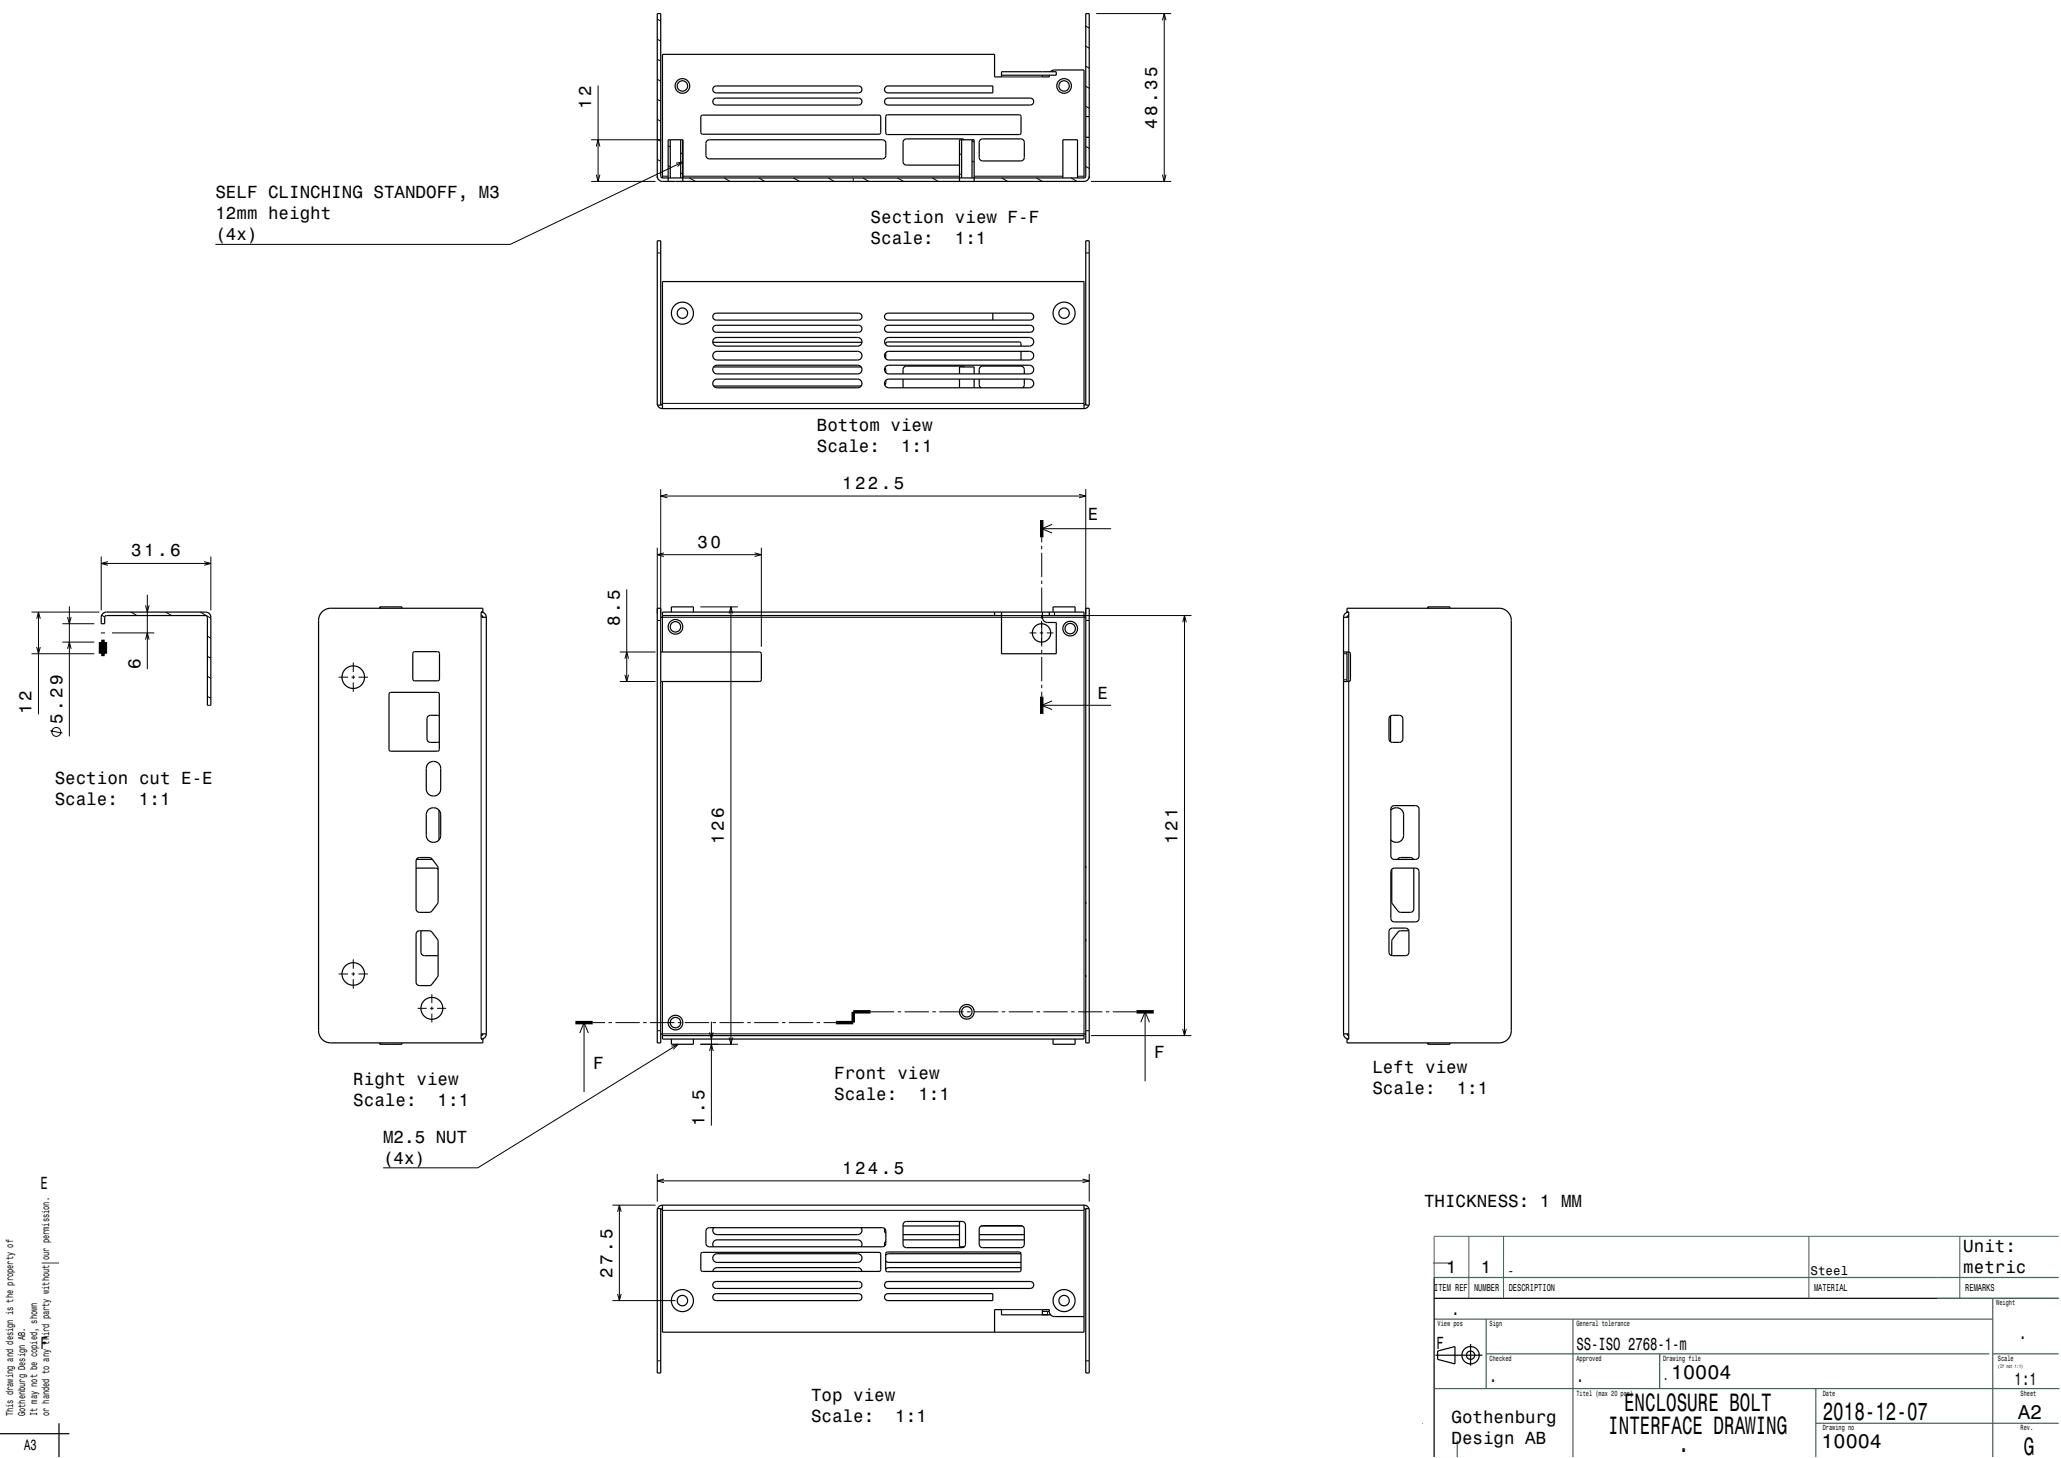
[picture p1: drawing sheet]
<svg xmlns="http://www.w3.org/2000/svg" width="594mm" height="420mm" viewBox="0 0 594 420" stroke-linecap="round" stroke-linejoin="round" font-family="sans-serif">
<path d="M29.2 185h1v3.3h-1z" fill="none" stroke="#000" stroke-width="1.4" stroke-linecap="butt"/>
<g fill="none" stroke="#000" stroke-width=".29">
<path d="M189.4 11.3l1 .6M189.4 17l1 .6M189.4 5.5l1 .6M312.9 7.5l1 .6M312.9 13.3l1 .6M312.9 19.1l1 .5M315.9 3.9h21.6M335 5.8l.5-1.9 .6 1.9M335.5 3.9v48.4M172.4 24.6v27.7M189.4 28.6l1 .6M189.4 22.8l1 .6"/>
<path d="M189.4 34.4l1 .5M288.6 22.2h11.8M312.9 24.8l1 .6M312.9 30.6l1 .6M170.4 52.3h18.5M170.4 40.3h20.2M171.9 50.3l.5 2 .5-2M171.9 42.2l.5-1.9 .5 1.9M189.4 40.1l1 .6M189.4 45.9l1 .6M190.9 50.8h1.7M192.6 42l.6 .3"/>
<path d="M192.6 47.7l.6 .4M194.8 47l2-.3-1.5 1.3M196.2 44l.6 .4M196.2 49.8l.6 .4M196.8 46.7l-49.7 23.7h-85M196.8 50.8h79.7M198.7 51.3l1.7 1M208.7 51.3l1.7 1M218.7 51.3l1.7 1M228.7 51.3l1.7 1M238.7 51.3l1.7 1M245.9 51.3v1"/>
<path d="M248.7 51.3l1.7 1M258.7 51.3l1.7 1M268.7 51.3l1.7 1M276.5 44.2l.6 .4M276.5 50l.6 .4M280.1 40.6l.7 .3M280.1 46.3l.7 .4M280.8 50.8h25.5M288.7 51.3l1.7 1M298.7 51.3l1.7 1M308.7 51.3l1.7 1M310.5 50.8h1.9"/>
<path d="M312.9 42.2l1 .5M312.9 47.9l1 .6M314.4 52.3h23.1M335 50.3l.5 2 .6-2M189.4 72.9h1M312.9 72.9h1M190.9 116.2h121.5M189.4 157.8v18.9M189.4 159.8h30M190.4 140.9v35.8M190.4 142.9h122.5M191.4 159.3l-2 .5 2 .5"/>
<path d="M192.4 142.4l-2 .5 2 .5M217.5 159.3l1.9 .5-1.9 .5M219.4 157.8v28.5M300.2 154.8v1.4M300.2 157.2v1M300.2 159.2v7M300.2 152.3h20M303.2 151.1l-3 1.2 3 1.2M311 142.4l1.9 .5-1.9 .5M312.9 140.9v35.8M9.1 176.3h19.6M10.6 178.3l.5-2 .5 2"/>
<path d="M11.1 176.3v29.5M18 179.7h9.2M19.5 177.7l.5 2 .5-2M20 174.7v37.4M29.2 160.3v15.5M29.2 162.3h31.6M29.3 177.2l.9 .5M31.1 161.8l-1.9 .5 1.9 .5M37.7 176.3l1.8 1M41.9 174.4l.6 1.9 .5-1.9M42.5 171.3v21.5M47.7 176.3l1.8 1"/>
<path d="M57.7 176.3l3.1 1.8M58.8 161.8l2 .5-2 .5M60.8 160.3v15.5M138.7 177.8v120M180.6 169.8v26.5M189.4 178.7h1M201.9 174.8h10.8M210.1 176.8l.6-2 .5 2M210.7 174.8v126M288.6 177.3h54.8M300.2 178.9v1.9M300.2 167.2v1"/>
<path d="M300.2 169.2v7M300.2 177.2v1M300.2 179.2v7M303.9 176.3v1M312.9 178.7h1M340.9 179.3l.5-2 .5 2M341.4 177.3v121M388.7 177.8v120M9.1 188.3h18.1M10.6 186.4l.5 1.9 .5-1.9M18 185h9.2M19.5 186.9l.5-1.9 .5 1.9"/>
<path d="M29.1 182.3h1.2M32.3 182.3h12.2M41.9 184.3l.6-2 .5 2M59.8 183.3l1 .6M59.8 189l1 .6M59.8 194.8l1 .6M97.6 195.1h2.7M101.3 195.1h1M101.8 190.8v2.8M101.8 194.6v1M101.8 196.6v2.7M103.3 195.1h2.7"/>
<path d="M178.6 196.3h10.3M178.6 187.8h10.3M180.1 189.8l.5-2 .5 2M180.1 194.4l.5 1.9 .5-1.9M190.9 187.8v-10h121.5v120h-121.5v-101.5M296.7 182.3h2M299.7 182.3h1M300.2 181.8v1M300.2 183.8v2M300.2 187.2v1M300.2 189.2v7M300.2 197.2v1"/>
<path d="M300.2 199.2v1.5M301.7 182.3h1.9M387.2 188.3h1M387.2 195.8h1M14.5 210.5l3.5 .7M59.8 200.6l1 .6M59.8 203.2h1M300.2 203.2h20M303.2 201.9l-3 1.3 3 1.2M101.8 276.3v2.8M97.6 280.6h2.7M101.3 280.6h1"/>
<path d="M101.8 280.1v1M101.8 282.1v2.7M103.3 280.6h2.7M120.4 290.5h2.6M124 290.5h1M124.5 286.4v2.6M124.5 290v1M124.5 292v2.6M126 290.5h2.6M167.1 297.6l1.2-3 1.3 3M168.3 294.6v20M170.8 294.6h3.6"/>
<path d="M175.4 294.6h1M177.4 294.6h7M185.4 294.6h1M187.4 294.6h7M189.4 296.9h1M195.4 294.6h1M197.4 294.6h7M204.5 297.4l.5 1.9 .5-1.9M205 294.3v30M205.4 294.6h1M207.4 294.6h7M210.1 298.9l.6 1.9 .5-1.9"/>
<path d="M215.4 294.6h1M217.4 294.6h7M225.4 294.6h1M227.4 294.6h7M235.4 294.6h1M237.4 294.6h3.5M250.9 291.5h6.8M258.7 291.5h1M260.7 291.5h7M268.7 291.5h1M270.7 291.5h7M278.7 291.5h1"/>
<path d="M280.7 291.5h7M288.7 291.5h1M290.7 291.5h7M298.7 291.5h1M300.7 291.5h7M308.7 291.5h1M310.7 291.5h7M312.9 296.9h1M314.4 298.3h29M318.7 291.5h1M320.7 291.5h6.8M328.8 294.5l1.2-3 1.3 3"/>
<path d="M330 291.5v20M340.9 296.4l.5 1.9 .5-1.9M193.5 301.4l1.9-.6-1.3 1.5M195.4 300.8l-57.7 35.6h-27.3M201.9 300.8h10.8M204.5 302.8l.5-2 .5 2M189.4 338.2v8M191.4 339.6l-2 .6 2 .5M312 339.6l1.9 .6-1.9 .5M313.9 338.2v8M176.5 347.2h12.4M178 349.1l.5-1.9 .5 1.9"/>
<path d="M178.5 347.2v27.5M189.4 340.2h124.5M190.9 348.7h121.5M176.5 374.7h18.2M178 372.7l.5 2 .5-2M288.6 377.3h11.8M301.9 377.8v1M189.4 392h1M312.9 392h1"/>
<circle cx="16.2" cy="210.8" r="1.28"/>
</g>
<g fill="none" stroke="#000" stroke-width=".35">
<path d="M202.1 33.4l.4-.2h50.9l.4 .5v4.5l-.5 .5h-50.9l-.4-.5zM205.7 25l.7-.2h41a1 1 0 0 1 1 1 1 1 0 0 1-1 1h-41a1 1 0 0 1-.9-.7 1 1 0 0 1 .2-1.1zM205.7 28.5l.7-.2h41a1 1 0 0 1 1 1 1 1 0 0 1-1 1h-41a1 1 0 0 1-.9-.7 1 1 0 0 1 .2-1.1zM255.2 25l.7-.2h30.2v2h-30.2a1 1 0 0 1-.9-.7 1 1 0 0 1 .2-1.1zM255.2 28.5l.7-.2h41a1 1 0 0 1 1 1 1 1 0 0 1-1 1h-41a1 1 0 0 1-.9-.7 1 1 0 0 1 .2-1.1zM255.4 33.3l.4-.2h38l.5 .5v4.7l-.5 .5h-38.1l-.4-.5zM288.6 21.7h15.8v-1h-15.8v1.5h-2v-6.5h-95.7v35.6M300.4 21.7v.5h2v-.5M302.8 20.7l1.1-.5h8.5v31.1M312.9 33.6h1M312.9 39.5h1M189.4 50.8a1.5 1.5 0 0 0 1.5 1.5h121.5a1.5 1.5 0 0 0 1.5-1.5"/>
<path d="M189.5 51.3l-.1-47.4h1v46.9l.5 .5M190.9 51.3h121.5M192.6 52.3v-12h4.2v12M193.2 40.3v11M196.2 40.3v11M203.8 40.5l.7-.2h49.9l.4 .1 .5 .6v3.8l-.3 .7-.7 .3h-49.9l-.7-.4-.2-.6v-3.6zM276.5 52.3v-12h4.3v12M277.1 40.3v11M277.9 40.3l-.6-.3h-16l-.7 .3-.3 .6v5.7l.1 .4 .5 .5 15.6 .1M280.1 40.3v11M282.5 40.3l.7-.3 11.3 .1 .6 .4 .1 .5v4.7l-.3 .4-.7 .3-11.3-.1-.6-.5-.1-.4v-4.5zM306.3 51.3v-11h4.2v11"/>
<path d="M312.4 51.3l.5-.5v-46.9h1l-.1 47.4M189.4 69.4h1v47.3h-1zM312.9 69.4h1v47.3h-1zM205.4 98.6h43M205.7 94l.7-.3h41a1 1 0 0 1 1 1 1 1 0 0 1-1 1h-41a1 1 0 0 1-.9-.6 1 1 0 0 1 .2-1.1zM205.7 90.5l.7-.3h41a1 1 0 0 1 1 1 1 1 0 0 1-1 1h-41a1 1 0 0 1-.9-.6 1 1 0 0 1 .2-1.1zM205.8 97.6l.9-.4h40.5a1.25 1.25 0 0 1 1.2 1.3 1.25 1.25 0 0 1-1.2 1.2h-40.5a1.25 1.25 0 0 1-1.2-.8 1.25 1.25 0 0 1 .3-1.3zM255.2 94l.7-.3h41a1 1 0 0 1 1 1 1 1 0 0 1-1 1h-41a1 1 0 0 1-.9-.6 1 1 0 0 1 .2-1.1zM255.2 90.5l.7-.3h41a1 1 0 0 1 1 1 1 1 0 0 1-1 1h-41a1 1 0 0 1-.9-.6 1 1 0 0 1 .2-1.1zM255.3 99.3l.1-.6 .4-.2h38l.4 .3 .1 .9M255.3 97.6l.9-.4h40.5a1.25 1.25 0 0 1 1.2 1.3 1.25 1.25 0 0 1-1.2 1.2h-40.5a1.25 1.25 0 0 1-1.2-.8 1.25 1.25 0 0 1 .3-1.3zM286.1 90.2v2"/>
<path d="M189.5 116.7a1.51 1.51 0 0 0 1.4 1M190.4 116.2l.5 .5M190.9 117.7v-36.6h121.5v36.6M190.9 117.7h121.5M205.7 111.2h42.5M205.7 105.7h42.5M205.8 109.6l.9-.4h40.5a1.25 1.25 0 0 1 1.2 1.3 1.25 1.25 0 0 1-1.2 1.2h-40.5a1.25 1.25 0 0 1-1.2-.8 1.25 1.25 0 0 1 .3-1.3zM205.8 101.6l.9-.4h40.5a1.25 1.25 0 0 1 1.2 1.3 1.25 1.25 0 0 1-1.2 1.2h-40.5a1.25 1.25 0 0 1-1.2-.8 1.25 1.25 0 0 1 .3-1.3zM205.8 105.6l.9-.4h40.5a1.25 1.25 0 0 1 1.2 1.3 1.25 1.25 0 0 1-1.2 1.2h-40.5a1.25 1.25 0 0 1-1.2-.8 1.25 1.25 0 0 1 .3-1.3zM255 106l.3 .5v.9M255.3 101.6v1.7M255.3 109.6l.9-.4h40.5a1.25 1.25 0 0 1 1.2 1.3 1.25 1.25 0 0 1-1.2 1.2h-40.5a1.25 1.25 0 0 1-1.2-.8 1.25 1.25 0 0 1 .3-1.3z"/>
<path d="M255.3 101.6l.9-.4h40.5a1.25 1.25 0 0 1 1.2 1.3 1.25 1.25 0 0 1-1.2 1.2h-40.5a1.25 1.25 0 0 1-1.2-.8 1.25 1.25 0 0 1 .3-1.3zM255.3 105.6l.9-.4h40.5a1.25 1.25 0 0 1 1.2 1.3 1.25 1.25 0 0 1-1.2 1.2h-40.5a1.25 1.25 0 0 1-1.2-.8 1.25 1.25 0 0 1 .3-1.3zM255.3 109.6v.9l-.3 .4M260.3 109.2v2.5M276.5 107.7v-2h4.3v2M276.5 109.2v2.5M277.9 105.7l-.6-.2h-16l-.7 .2-.3 .4v1.6M280.8 109.2v2.5M282.2 109.2v1.9l.6 .6M282.2 107.7l.1-1.6 .2-.4 .7-.2h11.1l.8 .5 .1 1.7M294.3 101.2v2.5M295.2 109.2v1.7l-.5 .8"/>
<path d="M312.9 116.2l-.5 .5M313.8 116.7a1.51 1.51 0 0 1-1.4 1M109.5 175.2v-.4h6.3v.4M138.7 176.3a1.5 1.5 0 0 1 1.5 1.5M138.7 177.3l.5 .5M138.7 176.3h.5v-1.1h-43.9a3.5 3.5 0 0 0-3.5 3.5v118.2a3.5 3.5 0 0 0 3.5 3.5h43.9v-1.1h-.5M138.7 176.3v1.5h1.5M140.2 177.8v120M189.4 175.2h1v125.2h-1zM190.4 177.8h.5v-1.5h121.5v1.5h.5M190.9 177.3h97.7M193.5 176.3v-1.5h6.4v1.5"/>
<path d="M286.6 176.3v1M288.6 176.3v12h15.8v-9h-2.5a1.5 1.5 0 0 1-1.5-1.5v-1.5M300.4 177.3h12M302.4 176.3v1M303.5 176.3v-1.5h6.4v1.5M312.9 175.2h1v125.2h-1zM387.2 177.8v120M388.7 176.3a1.5 1.5 0 0 0-1.5 1.5M388.7 177.3l-.5 .5M388.7 176.3h-.5v-1.1h43.9a3.5 3.5 0 0 1 3.5 3.5v118.2a3.5 3.5 0 0 1-3.5 3.5h-43.9v-1.1h.5M388.7 176.3v1.5h-1.5M411.5 175.2v-.4h6.4v.4"/>
<path d="M29.2 185h1v3.3h-1zM112.2 199.7l.4-.3h13.5l.5 .3v16.2l-.2 .4-13.8 .1-.4-.3zM119.1 187.9l.4-.2 6.9 .1 .3 .4-.1 7.7-.4 .2-7-.1-.2-.4zM190.4 187.8h28.5l.5 .5v7.5l-.2 .5h-28.8M387.2 187.8h1.6l.4 .5v7.6l-.5 .4h-1.5M388.2 187.8v8.5M59.8 203.2v-25.4l-.3-.4-28.8-.1-.5 .5v1.9h-1v-1.9a1.5 1.5 0 0 1 1.5-1.5h28.6a1.5 1.5 0 0 1 1.5 1.5v25.4M123.5 219.9a2.09 2.09 0 0 1 2.2-.4 2.09 2.09 0 0 1 1.3 1.8v6a2.08 2.08 0 0 1-2.1 2 2.08 2.08 0 0 1-2-2v-6.1zM126.6 206.2l-2.8-.1-.6 .4-.1 .6 .1 6.2 .8 .6 2.6-.2M400.6 206.3l.7-.2h2.1l.8 .5 .1 6.3-.5 .8-2.6 .2-.8-.6-.1-6.2zM400.8 206.2v7.5M123.5 233.2a2.09 2.09 0 0 1 2.2-.4 2.09 2.09 0 0 1 1.3 1.9v5.9a2.08 2.08 0 0 1-2.1 2 2.08 2.08 0 0 1-2-2v-6z"/>
<path d="M126.5 233.4v8.6M400.9 233.4a2.1 2.1 0 0 1 2.2-.6 2.1 2.1 0 0 1 1.4 1.9v5.9a2.09 2.09 0 0 1-1.4 2 2.09 2.09 0 0 1-2.2-.6M401.2 232.3l.7-.2h6.1l.9 .5 .1 14-.5 .8-6.7 .2-.8-.5-.1-14zM119.9 250.1h5.7l.7 .3M120 247.6h4.6M120.2 247.3l.7-.3 3.2 .1 2.1 2.7 .1 10.1-1.8 2.5-.6 .4h-3.1l-.6-.3-.3-.4v-14.2zM401.2 250.3l.7-.2h6.2l.8 .5 .1 14-.5 .9-6.7 .1-.8-.6-.1-13.9zM402.8 247.6l.9-.6h2.9l.8 .6M407.5 250.1v11.8l-.4 .7-.6 .2-3.2-.1-2.1-2.4-.1-9.9M120.2 268.4l.7-.3 3.2 .1 2.1 2.7 .1 10.1-1.8 2.5-.6 .4h-3.1l-.6-.3-.3-.4v-14.2zM121.3 268.1l.1 6.7 .8 .5h4.1M400.6 267.6l.7-.2h3.8l.8 .5 .2 6.5-.6 .8-4.3 .1-.8-.5-.1-6.4z"/>
<path d="M406 268.1l-2.8 .1-1.9 2.3-.2 .7v4.1M139.2 297.8l-.5 .5M140.2 297.8a1.5 1.5 0 0 1-1.5 1.5M140.2 297.8h-1.5v1.5M190.4 297.8h.5v1.5h121.5v-1.5h.5M190.9 298.3h121.5M193.5 299.3v1.5h6.4v-1.5M303.5 299.3v1.5h6.4v-1.5M387.2 297.8a1.5 1.5 0 0 0 1.5 1.5M387.2 297.8h1.5v1.5M388.2 297.8l.5 .5M109.5 300.4v.4h6.3v-.4"/>
<path d="M411.5 300.4v.4h6.4v-.4M189.4 348.2h1v47.3h-1zM190.9 347.2a1.5 1.5 0 0 0-1.4 1M190.9 348.2l-.5 .5M190.9 347.2v36.6h121.5v-36.6M190.9 347.2h121.5M203.8 353.9l.7-.2h49.9l.6 .3 .3 .4v3.8l-.3 .7-.7 .3h-49.9l-.7-.4-.2-.6v-3.6zM205.7 353.7a1.25 1.25 0 0 0-.1 1.3 1.25 1.25 0 0 0 1.1 .7h40.5a1.25 1.25 0 0 0 1.1-.7 1.25 1.25 0 0 0-.1-1.3M205.7 359.2a1.25 1.25 0 0 1-.1-1.3 1.25 1.25 0 0 1 1.1-.7h40.5a1.25 1.25 0 0 1 1.1 .7 1.25 1.25 0 0 1-.1 1.3M255 354v.7l.3 .6M255.3 357.5l-.3 .7v.7M260.3 355.7h16.2"/>
<path d="M260.3 357.2h16.2M260.3 353.2h16.2M260.6 352.1l.7-.2h16.3l.5 .5 .2 .5-.1 5.8-.3 .4-.6 .3h-16.4l-.4-.3-.2-.7v-5.6zM276.5 351.9v7.3h1.4M282.2 355.7h13M282.2 357.2h13M282.5 353.3l.7-.2h11.3l.5 .3 .2 .7v4.6l-.5 .6-.5 .1h-11.3l-.4-.3-.3-.7v-4.4zM282.8 353.2h11.9M312.4 348.2l.5 .5M312.4 347.2a1.5 1.5 0 0 1 1.4 1M312.9 348.2h1v47.3h-1zM202.1 361l.4-.2h50.9l.4 .5v4.5l-.5 .5h-50.9l-.4-.5z"/>
<path d="M205.4 366.3a1.25 1.25 0 0 1 1.3-1.1h40.5a1.25 1.25 0 0 1 1.2 1.1M205.7 372.9l.7-.2h41a1 1 0 0 1 1 1 1 1 0 0 1-1 1h-41a1 1 0 0 1-.9-.7 1 1 0 0 1 .2-1.1zM205.7 369.4l.7-.2h41a1 1 0 0 1 1 1 1 1 0 0 1-1 1h-41a1 1 0 0 1-.9-.7 1 1 0 0 1 .2-1.1zM205.8 361.5l.9-.3h40.5a1.25 1.25 0 0 1 1.2 1.2 1.25 1.25 0 0 1-1.2 1.3h-40.5a1.25 1.25 0 0 1-1.2-.8 1.25 1.25 0 0 1 .3-1.4zM255.2 372.9l.7-.2h30.2v2h-30.2a1 1 0 0 1-.9-.7 1 1 0 0 1 .2-1.1zM255.2 369.4l.7-.2h41a1 1 0 0 1 1 1 1 1 0 0 1-1 1h-41a1 1 0 0 1-.9-.7 1 1 0 0 1 .2-1.1zM255.3 363.3l.9 .4h38.1M255.4 360.9l.4-.2h38l.5 .5v4.7l-.5 .5h-38.1l-.4-.5zM294.3 365.2h-38.1l-.9 .4M294.3 361.2h-38.1l-.9 .4M300.4 377.8h2M302.4 377.8a1.5 1.5 0 0 0 1.5 1.5h8.5"/>
<path d="M302.4 377.8v-.5h-2v1.5M302.8 378.8h-14.2v-1.5h-2v6.5M413.3 368v52M413.3 374h145M413.7 390.4h13.5M414.3 389.2l5-1.3v5l-5-1.3zM423.8 387.2v6.2M0 413h20M17 410v10"/>
<circle cx="196.7" cy="24.8" r="1.5"/>
<circle cx="196.7" cy="24.8" r="2.11"/>
<circle cx="306.7" cy="24.8" r="1.5"/>
<circle cx="306.7" cy="24.8" r="2.11"/>
<circle cx="196.7" cy="90.2" r="3.2"/>
<circle cx="196.7" cy="90.2" r="1.5"/>
<circle cx="306.7" cy="90.2" r="3.2"/>
<circle cx="306.7" cy="90.2" r="1.5"/>
<circle cx="101.8" cy="195.1" r="3.2"/>
<circle cx="194.7" cy="180.6" r="2.11"/>
<circle cx="194.7" cy="180.6" r="1.5"/>
<circle cx="300.2" cy="182.3" r="2.65"/>
<circle cx="308.4" cy="181.1" r="2.11"/>
<circle cx="308.4" cy="181.1" r="1.5"/>
<circle cx="101.8" cy="280.6" r="3.2"/>
<circle cx="124.5" cy="290.5" r="3.2"/>
<circle cx="194.7" cy="294.6" r="2.11"/>
<circle cx="194.7" cy="294.6" r="1.5"/>
<circle cx="278.6" cy="291.5" r="1.5"/>
<circle cx="278.6" cy="291.5" r="2.11"/>
<circle cx="196.7" cy="374.7" r="3.2"/>
<circle cx="196.7" cy="374.7" r="1.5"/>
<circle cx="306.7" cy="374.7" r="3.2"/>
<circle cx="306.7" cy="374.7" r="1.5"/>
<circle cx="423.8" cy="390.4" r="2.5"/>
<circle cx="423.8" cy="390.4" r="1.2"/>
</g>
<g fill="none" stroke="#436655" stroke-width=".35">
<path d="M12 363.8h5M413 363.8h5M413.3 368h180M558.3 374h35M574.3 374v46M413.3 380h161M428.3 380v20M428.3 390h145M453.3 380v40M478.3 390v10M574.3 390h19M413.5 400h180"/>
<path d="M420 415v5h-5M523.3 400v20M523.3 410h70"/>
</g>
<path d="M423.3 356.1v17.9M433.3 356.1v17.9M521.3 356.2v17.8M564.8 356.2v17.8M593.3 356.1h-180v11.9" fill="none" stroke="#436655" stroke-width=".29"/>
<g fill="#000">
<path d="M409.9 409.9l.2 .2z" fill-rule="evenodd"/>
<path d="M419.8 419.8h.4v.2h-.4z" fill-rule="evenodd"/>
<path d="M593.2 419.9l.2 .1z" fill-rule="evenodd"/>
</g>
<path d="M300.2 149.8v5M300.2 200.7v5M165.8 294.6h5M250.9 291.5h-5v3.1h-5M327.5 291.5h5" fill="none" stroke="#000" stroke-width="1" stroke-linecap="butt"/>
<path d="M0 0h594v420h-594" fill="none" stroke="#fff" stroke-width=".35"/>
<path d="M0 0h594v420h-594" fill="none" stroke="#fff" stroke-width=".29"/>
<g font-size="7.2">
<text x="468.1" y="406.5">ENCLOSURE BOLT</text>
<text x="463.5" y="413">INTERFACE DRAWING</text>
<text x="525.3" y="409">2018-12-07</text>
<text x="483.7" y="418.2">.</text>
<text x="583.3" y="419">G</text>
</g>
<g font-size="5.8">
<text x="481.7" y="397.2">10004</text>
<text x="581.7" y="408.9">A2</text>
<text x="525" y="417.2">10004</text>
</g>
<g font-size="5">
<text x="170.4" y="31.4" transform="rotate(-90 170.4 31.4)">12</text>
<text x="333.5" y="37.1" transform="rotate(-90 333.5 37.1)">48.35</text>
<text x="62.1" y="57.1">SELF CLINCHING STANDOFF, M3</text>
<text x="62.1" y="63.2">12mm height</text>
<text x="250.9" y="64.1">Section view F-F</text>
<text x="62.1" y="69.2">(4x)</text>
<text x="250.9" y="70.2">Scale:</text>
<text x="275.2" y="70.2">1:1</text>
<text x="235.4" y="124.2">Bottom view</text>
<text x="235.4" y="130.3">Scale:</text>
<text x="259.7" y="130.3">1:1</text>
<text x="242.7" y="140.9">122.5</text>
<text x="313.6" y="149.7">E</text>
<text x="37.8" y="160.3">31.6</text>
<text x="201" y="157.8">30</text>
<text x="178.6" y="180.3" transform="rotate(-90 178.6 180.3)">8.5</text>
<text x="40.5" y="192.8" transform="rotate(-90 40.5 192.8)">6</text>
<text x="316.3" y="201.5">E</text>
<text x="9.1" y="205.8" transform="rotate(-90 9.1 205.8)">12</text>
<text x="18" y="208.6" transform="rotate(-90 18 208.6)">5.29</text>
<text x="15.8" y="225.8">Section cut E-E</text>
<text x="15.8" y="231.9">Scale:</text>
<text x="40.1" y="231.9">1:1</text>
<text x="208.7" y="243.1" transform="rotate(-90 208.7 243.1)">126</text>
<text x="339.4" y="243.1" transform="rotate(-90 339.4 243.1)">121</text>
<text x="332.7" y="304.8">F</text>
<text x="171" y="307.9">F</text>
<text x="240.4" y="310.8">Front view</text>
<text x="395.6" y="309.2">Left view</text>
<text x="101.8" y="312.5">Right view</text>
<text x="240.4" y="316.9">Scale:</text>
<text x="264.7" y="316.9">1:1</text>
<text x="395.6" y="315.2">Scale:</text>
<text x="419.8" y="315.2">1:1</text>
<text x="101.8" y="318.6">Scale:</text>
<text x="126.1" y="318.6">1:1</text>
<text x="110.4" y="329.2">M2.5 NUT</text>
<text x="203" y="324.3" transform="rotate(-90 203 324.3)">1.5</text>
<text x="110.4" y="335.2">(4x)</text>
<text x="242.7" y="338.2">124.5</text>
<text x="11.7" y="342.6">E</text>
<text x="410.4" y="347.7">THICKNESS: 1 MM</text>
<text x="565.8" y="360.8">Unit:</text>
<text x="176.5" y="368" transform="rotate(-90 176.5 368)">27.5</text>
<text x="416.8" y="366.8">1</text>
<text x="426.8" y="366.8">1</text>
<text x="565.8" y="366.8">metric</text>
<text x="418.4" y="378.8">.</text>
<text x="11.7" y="388.7">F</text>
<text x="414" y="388.7">F</text>
<text x="454.3" y="389">SS-ISO 2768-1-m</text>
<text x="582" y="385.8">.</text>
<text x="429.3" y="398">.</text>
<text x="454.3" y="398">.</text>
<text x="580.6" y="399">1:1</text>
<text x="233.8" y="403.7">Top view</text>
<text x="233.8" y="409.7">Scale:</text>
<text x="258" y="409.7">1:1</text>
<text x="418.3" y="409.9">Gothenburg</text>
<text x="418.3" y="415.9">Design AB</text>
</g>
<text font-size="4.3" x="7" y="417.7">A3</text>
<g font-size="3.6">
<text x="434.3" y="367.2">-</text>
<text x="521.8" y="367.2">Steel</text>
<text x="479.3" y="397.5">.</text>
</g>
<g font-size="2.9">
<text x="413.3" y="372">ITEM REF</text>
<text x="424.8" y="372">NUMBER</text>
<text x="434.8" y="372">DESCRIPTION</text>
<text x="522.8" y="372">MATERIAL</text>
<text x="566.4" y="372">REMARKS</text>
<text x="3.8" y="408" transform="rotate(-90 3.8 408)">This drawing and design is the property of</text>
<text x="7.2" y="408" transform="rotate(-90 7.2 408)">Gothenburg Design AB.</text>
<text x="10.7" y="408" transform="rotate(-90 10.7 408)">It may not be copied, shown</text>
<text x="14.1" y="408" transform="rotate(-90 14.1 408)">or handed to any third party without our permission.</text>
</g>
<g font-size="2.2">
<text x="575.3" y="376">Weight</text>
<text x="414.3" y="382">View pos</text>
<text x="429.3" y="382">Sign</text>
<text x="454.3" y="382">General tolerance</text>
<text x="429.3" y="392">Checked</text>
<text x="454.3" y="392">Approved</text>
<text x="479.3" y="392">Drawing file</text>
<text x="575.8" y="392.2">Scale</text>
<text x="454.3" y="402">Titel (max 20 pos)</text>
<text x="525.3" y="402">Date</text>
<text x="582.3" y="402">Sheet</text>
<text x="525.3" y="412">Drawing no</text>
<text x="582.3" y="412">Rev.</text>
</g>
<text font-size="1.4" x="575.8" y="394">(If not 1:1)</text>
</svg>
